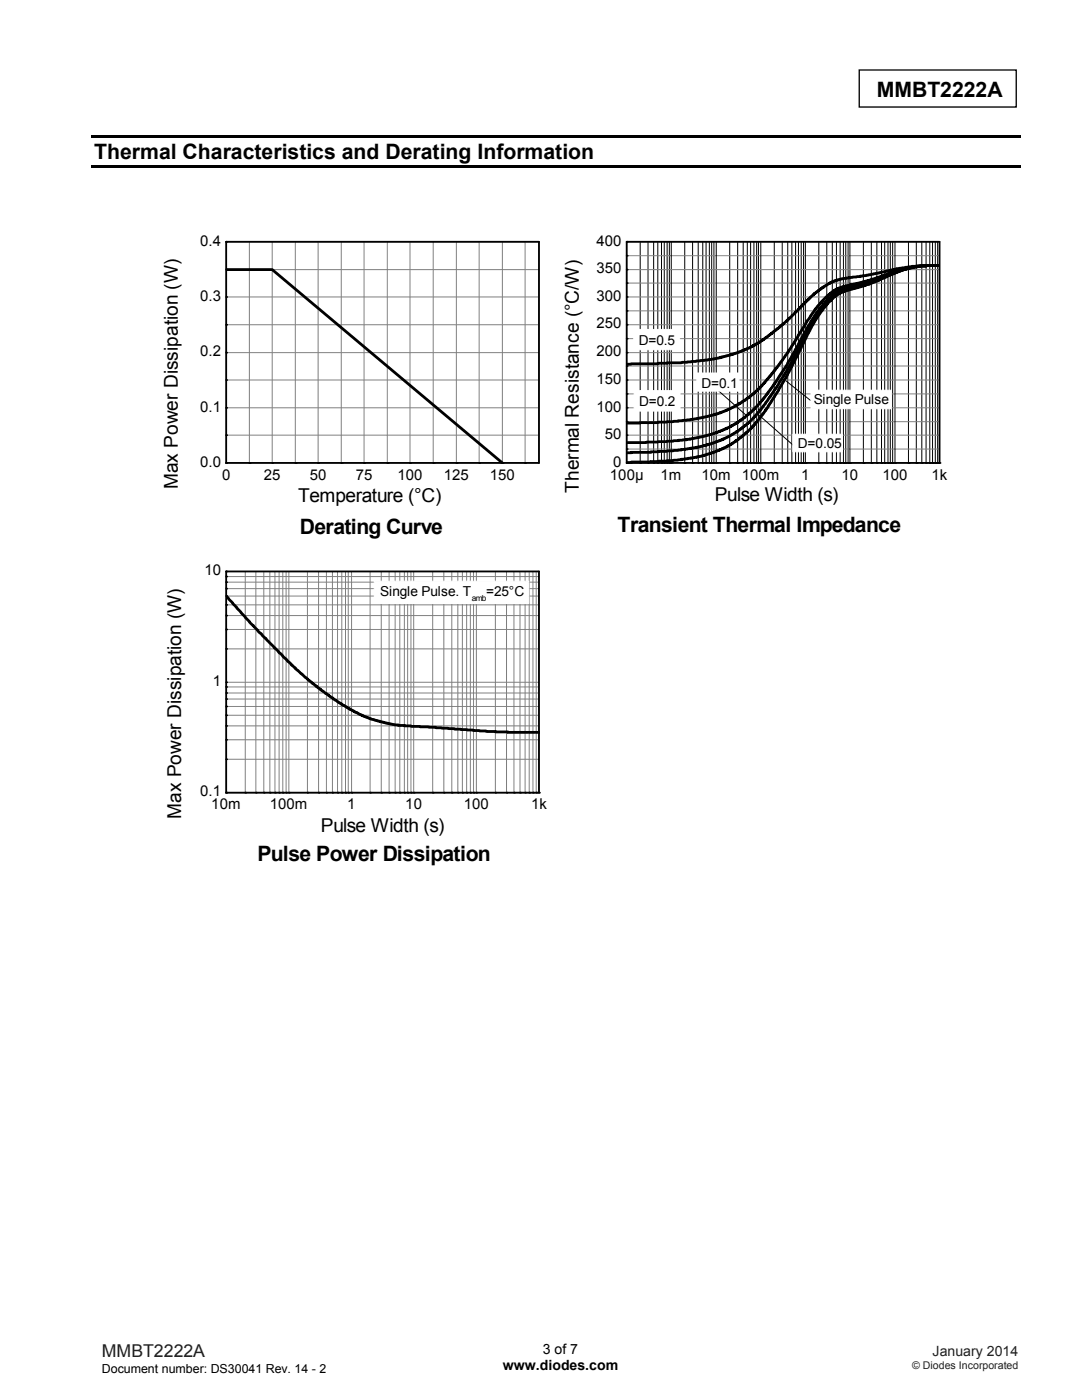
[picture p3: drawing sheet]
<svg xmlns="http://www.w3.org/2000/svg" width="216mm" height="279mm" viewBox="0 0 216 279" stroke-linecap="round" stroke-linejoin="round" font-family="sans-serif">
<path d="M171.4 14h31.4v7.4h-31.4z" fill="none" stroke="#000" stroke-width=".26"/>
<g fill="#000">
<path d="M18.3 27h185.4v.5h-185.4zM18.3 33.1h185.4v.5h-185.4z"/>
<circle cx="45.1" cy="59.3" r=".19"/>
<circle cx="45.1" cy="48.3" r=".19"/>
<circle cx="45.1" cy="53.8" r=".19"/>
<circle cx="125.1" cy="51" r=".19"/>
<circle cx="125.1" cy="48.3" r=".19"/>
<circle cx="125.1" cy="59.3" r=".19"/>
<circle cx="125.1" cy="53.8" r=".19"/>
<circle cx="125.1" cy="56.5" r=".19"/>
<circle cx="45.1" cy="75.8" r=".19"/>
<circle cx="45.1" cy="64.8" r=".19"/>
<circle cx="45.1" cy="70.4" r=".19"/>
<circle cx="125.1" cy="75.8" r=".19"/>
<circle cx="125.1" cy="70.4" r=".19"/>
<circle cx="125.1" cy="64.8" r=".19"/>
<circle cx="125.1" cy="78.6" r=".19"/>
<circle cx="125.1" cy="73" r=".19"/>
<circle cx="125.1" cy="67.6" r=".19"/>
<circle cx="125.1" cy="62" r=".19"/>
<circle cx="45.1" cy="92.4" r=".19"/>
<circle cx="45.1" cy="86.8" r=".19"/>
<circle cx="45.1" cy="81.4" r=".19"/>
<circle cx="49.8" cy="92.4" r=".19"/>
<circle cx="54.3" cy="92.4" r=".19"/>
<circle cx="58.9" cy="92.4" r=".19"/>
<circle cx="63.5" cy="92.4" r=".19"/>
<circle cx="68.1" cy="92.4" r=".19"/>
<circle cx="72.6" cy="92.4" r=".19"/>
<circle cx="77.3" cy="92.4" r=".19"/>
<circle cx="81.8" cy="92.4" r=".19"/>
<circle cx="86.4" cy="92.4" r=".19"/>
<circle cx="91.1" cy="92.4" r=".19"/>
<circle cx="95.6" cy="92.4" r=".19"/>
<circle cx="100.2" cy="92.4" r=".19"/>
<circle cx="104.8" cy="92.4" r=".19"/>
<circle cx="125.1" cy="89.6" r=".19"/>
<circle cx="125.1" cy="86.8" r=".19"/>
<circle cx="125.1" cy="92.4" r=".19"/>
<circle cx="125.1" cy="84.2" r=".19"/>
<circle cx="125.1" cy="81.4" r=".19"/>
<circle cx="127.7" cy="92.4" r=".19"/>
<circle cx="129.3" cy="92.4" r=".19"/>
<circle cx="130.4" cy="92.4" r=".19"/>
<circle cx="131.3" cy="92.4" r=".19"/>
<circle cx="132" cy="92.4" r=".19"/>
<circle cx="132.5" cy="92.4" r=".19"/>
<circle cx="133.1" cy="92.4" r=".19"/>
<circle cx="133.6" cy="92.4" r=".19"/>
<circle cx="133.9" cy="92.4" r=".19"/>
<circle cx="136.6" cy="92.4" r=".19"/>
<circle cx="138.2" cy="92.4" r=".19"/>
<circle cx="139.3" cy="92.4" r=".19"/>
<circle cx="140.2" cy="92.4" r=".19"/>
<circle cx="140.9" cy="92.4" r=".19"/>
<circle cx="141.5" cy="92.4" r=".19"/>
<circle cx="142" cy="92.4" r=".19"/>
<circle cx="142.5" cy="92.4" r=".19"/>
<circle cx="142.9" cy="92.4" r=".19"/>
<circle cx="145.6" cy="92.4" r=".19"/>
<circle cx="147.2" cy="92.4" r=".19"/>
<circle cx="148.3" cy="92.4" r=".19"/>
<circle cx="149.1" cy="92.4" r=".19"/>
<circle cx="149.8" cy="92.4" r=".19"/>
<circle cx="150.4" cy="92.4" r=".19"/>
<circle cx="151" cy="92.4" r=".19"/>
<circle cx="151.3" cy="92.4" r=".19"/>
<circle cx="151.8" cy="92.4" r=".19"/>
<circle cx="154.5" cy="92.4" r=".19"/>
<circle cx="156.1" cy="92.4" r=".19"/>
<circle cx="157.2" cy="92.4" r=".19"/>
<circle cx="158" cy="92.4" r=".19"/>
<circle cx="158.7" cy="92.4" r=".19"/>
<circle cx="159.3" cy="92.4" r=".19"/>
<circle cx="159.9" cy="92.4" r=".19"/>
<circle cx="160.3" cy="92.4" r=".19"/>
<circle cx="160.7" cy="92.4" r=".19"/>
<circle cx="163.4" cy="92.4" r=".19"/>
<circle cx="165" cy="92.4" r=".19"/>
<circle cx="166.1" cy="92.4" r=".19"/>
<circle cx="166.9" cy="92.4" r=".19"/>
<circle cx="167.6" cy="92.4" r=".19"/>
<circle cx="168.3" cy="92.4" r=".19"/>
<circle cx="168.8" cy="92.4" r=".19"/>
<circle cx="169.2" cy="92.4" r=".19"/>
<circle cx="169.6" cy="92.4" r=".19"/>
<circle cx="172.3" cy="92.4" r=".19"/>
<circle cx="173.9" cy="92.4" r=".19"/>
<circle cx="175" cy="92.4" r=".19"/>
<circle cx="175.9" cy="92.4" r=".19"/>
<circle cx="176.5" cy="92.4" r=".19"/>
<circle cx="177.2" cy="92.4" r=".19"/>
<circle cx="177.7" cy="92.4" r=".19"/>
<circle cx="178.1" cy="92.4" r=".19"/>
<circle cx="178.6" cy="92.4" r=".19"/>
<circle cx="181.3" cy="92.4" r=".19"/>
<circle cx="182.8" cy="92.4" r=".19"/>
<circle cx="183.9" cy="92.4" r=".19"/>
<circle cx="184.8" cy="92.4" r=".19"/>
<circle cx="185.5" cy="92.4" r=".19"/>
<circle cx="186.1" cy="92.4" r=".19"/>
<circle cx="186.6" cy="92.4" r=".19"/>
<circle cx="187.1" cy="92.4" r=".19"/>
<circle cx="187.5" cy="92.4" r=".19"/>
</g>
<g fill="none" stroke="#808080" stroke-width=".2">
<path d="M45.1 59.3h62.4M45.1 53.8h62.4M49.8 48.3v44.1M54.3 48.3v44.1M58.9 48.3v44.1M63.5 48.3v44.1M68.1 48.3v44.1M72.6 48.3v44.1M77.3 48.3v44.1M81.8 48.3v44.1M86.4 48.3v44.1M91.1 48.3v44.1"/>
<path d="M95.6 48.3v44.1M100.2 48.3v44.1M104.8 48.3v44.1M125.1 53.8h62.4M125.1 59.3h62.4M125.1 56.5h62.4M125.1 51h62.4M45.1 70.4h62.4M45.1 75.8h62.4M45.1 64.8h62.4M125.1 75.8h62.4M125.1 64.8h62.4"/>
<path d="M125.1 70.4h62.4M125.1 78.6h62.4M125.1 73h62.4M125.1 67.6h62.4M125.1 62h62.4M45.1 81.4h62.4M45.1 86.8h62.4M125.1 86.8h62.4M125.1 81.4h62.4M125.1 89.6h62.4M125.1 84.2h62.4M45.1 119h62.4"/>
<path d="M45.1 117.5h62.4M45.1 116.2h62.4M45.1 115.1h62.4M48.9 114v44.2M51.1 114v44.2M52.6 114v44.2M53.8 114v44.2M54.9 114v44.2M55.7 114v44.2M56.4 114v44.2M57.1 114v44.2M57.6 114v44.2"/>
<path d="M61.3 114v44.2M63.6 114v44.2M65.1 114v44.2M66.3 114v44.2M67.4 114v44.2M68.2 114v44.2M68.9 114v44.2M69.5 114v44.2M70.1 114v44.2M73.9 114v44.2M76.1 114v44.2M77.6 114v44.2"/>
<path d="M78.8 114v44.2M79.8 114v44.2M80.7 114v44.2M81.3 114v44.2M82 114v44.2M82.5 114v44.2M86.3 114v44.2M88.6 114v44.2M90.1 114v44.2M91.4 114v44.2M92.3 114v44.2M93.1 114v44.2"/>
<path d="M93.9 114v44.2M94.5 114v44.2M95.1 114v44.2M98.8 114v44.2M101.1 114v44.2M102.6 114v44.2M103.8 114v44.2M104.8 114v44.2M105.6 114v44.2M106.3 114v44.2M107 114v44.2M45.1 136.2h62.4"/>
<path d="M45.1 139.5h62.4M45.1 138.3h62.4M45.1 137.1h62.4M45.1 129.5h62.4M45.1 125.6h62.4M45.1 122.9h62.4M45.1 120.7h62.4M45.1 151.5h62.4M45.1 147.6h62.4M45.1 144.9h62.4M45.1 142.7h62.4M45.1 141h62.4"/>
</g>
<g fill="none" stroke="#000" stroke-width=".2">
<path d="M127.7 48.3v44.1M129.3 48.3v44.1M130.4 48.3v44.1M131.3 48.3v44.1M132 48.3v44.1M132.5 48.3v44.1M133.1 48.3v44.1M133.6 48.3v44.1M133.9 48.3v44.1M136.6 48.3v44.1M138.2 48.3v44.1M139.3 48.3v44.1"/>
<path d="M140.2 48.3v44.1M140.9 48.3v44.1M141.5 48.3v44.1M142 48.3v44.1M142.5 48.3v44.1M142.9 48.3v44.1M145.6 48.3v44.1M147.2 48.3v44.1M148.3 48.3v44.1M149.1 48.3v44.1M149.8 48.3v44.1M150.4 48.3v44.1"/>
<path d="M151 48.3v44.1M151.3 48.3v44.1M151.8 48.3v44.1M154.5 48.3v44.1M156.1 48.3v44.1M157.2 48.3v44.1M158 48.3v44.1M158.7 48.3v44.1M159.3 48.3v44.1M159.9 48.3v44.1M160.3 48.3v44.1M160.7 48.3v44.1"/>
<path d="M163.4 48.3v44.1M165 48.3v44.1M166.1 48.3v44.1M166.9 48.3v44.1M167.6 48.3v44.1M168.3 48.3v44.1M168.8 48.3v44.1M169.2 48.3v44.1M169.6 48.3v44.1M172.3 48.3v44.1M173.9 48.3v44.1M175 48.3v44.1"/>
<path d="M175.9 48.3v44.1M176.5 48.3v44.1M177.2 48.3v44.1M177.7 48.3v44.1M178.1 48.3v44.1M178.6 48.3v44.1M181.3 48.3v44.1M182.8 48.3v44.1M183.9 48.3v44.1M184.8 48.3v44.1M185.5 48.3v44.1M186.1 48.3v44.1"/>
<path d="M186.6 48.3v44.1M187.1 48.3v44.1M142.1 76.9l6.7 5.9M156.8 76l4.9 3.9M151.3 82.7l7 6.2"/>
</g>
<path d="M45.1 53.8h9.2l45.9 38.6M187.6 53l-4.5 .1-2.4 .2-7.9 1.7-5 .6-1.7 .6-1.8 1-.1 .2h-.2l-1.5 1.2-5.6 5.6-3.9 3.1-1.7 1.2-1.6 .9-3.2 1.3-4 1-5.4 .6-5.8 .2v.1l-6.2 .1M187.6 53l-4.1 .1-3.2 .5-6.1 2v.2l-1.5 .3v.1l-4.3 .9-1.3 .5-.9 .6-1.3 1.1-2.1 2.3-1.7 2.4-4 6.5-3.2 4.4-.4 .3-1.6 1.9-1.7 1.6-2.3 1.7-1.6 .9-1.3 .6-2.7 1-4.6 .9-6.4 .5-6.2 .1M187.6 53l-4.1 .1-2.6 .4-8.4 3.2-4.8 1.2-.8 .4-.7 .5-1.5 1.4-1.8 2.2-1.2 1.9-.1 .3-1.2 2-.1 .4-.3 .4-.3 .8-2.5 4.2-.1 .4-3.9 5.7-1.5 1.9-1.7 1.8-3.3 2.4-1.7 1-2.6 1-4.8 1.1-4.6 .4-7.9 .2M187.6 53l-3.8 .1-2.9 .5-3.2 1.1-4.1 1.8-5.6 1.5-.8 .3-1 .8-1.7 1.7-1.9 2.7-2.2 3.8-.5 1.3-2.7 4.9-.1 .4-3.4 5.3-2.8 3.7-1.7 1.6-2 1.6-3.1 1.7-2.6 .9-2.1 .5v.1l-3.4 .4v.1l-3 .3-7.9 .3M187.6 53l-3.8 .1-2.9 .5v.1l-2.1 .7-5.2 2.3-5.5 1.6-.8 .3-1.1 .9-1.3 1.3-2.3 3.3-5.5 10.8-3.9 6.4-2.4 3.2-.7 .7-.1 .2-1.8 1.6-2 1.5-1.9 1-2 .9-2.2 .6-1.2 .2v.1l-5.9 .7-7.9 .3M45.1 118.9l4.7 5.2 3.3 3.4 1.7 1.8 3.4 3.4 3.4 3.1 5.8 4.3 2.4 1.4 2.5 1.3 3.6 1.2 2.9 .7h.7v.1l7.4 .3 10.2 .9 4.2 .2h6.4" fill="none" stroke="#000" stroke-width=".56"/>
<path d="M45.1 48.3h62.4v44.1h-62.4zM125.1 48.3h62.4v44.1h-62.4z" fill="none" stroke="#000" stroke-width=".37"/>
<path d="M126.4 65.7h9.2v4.1h-9.2z" fill-rule="evenodd" fill="#fff" stroke="#fff" stroke-width=".2"/>
<path d="M127.5 66.3h7.2v3.1h-7.2z" fill="#fff"/>
<path d="M126.5 78h9.2v4h-9.2z" fill-rule="evenodd" fill="#fff" stroke="#fff" stroke-width=".2"/>
<path d="M127.6 78.5h7.2v3.1h-7.2z" fill="#fff"/>
<path d="M139 74.4h8.5v3.7h-8.5z" fill-rule="evenodd" fill="#fff" stroke="#fff" stroke-width=".2"/>
<path d="M140 75h7.2v3h-7.2z" fill="#fff"/>
<path d="M161.8 77.9h16v3.7h-16z" fill-rule="evenodd" fill="#fff" stroke="#fff" stroke-width=".2"/>
<path d="M162.4 78.1h15v3.1h-15z" fill="#fff"/>
<path d="M158.2 86.7h9.9v3.5h-9.9z" fill-rule="evenodd" fill="#fff" stroke="#fff" stroke-width=".2"/>
<path d="M159.2 87h8.7v3h-8.7z" fill="#fff"/>
<g fill="#000">
<circle cx="45.1" cy="119" r=".19"/>
<circle cx="45.1" cy="116.2" r=".19"/>
<circle cx="45.1" cy="115.1" r=".19"/>
<circle cx="45.1" cy="114" r=".19"/>
<circle cx="45.1" cy="117.5" r=".19"/>
<circle cx="45.1" cy="137.1" r=".19"/>
<circle cx="45.1" cy="139.5" r=".19"/>
<circle cx="45.1" cy="138.3" r=".19"/>
<circle cx="45.1" cy="129.5" r=".19"/>
<circle cx="45.1" cy="125.6" r=".19"/>
<circle cx="45.1" cy="122.9" r=".19"/>
<circle cx="45.1" cy="120.7" r=".19"/>
<circle cx="45.1" cy="136.2" r=".19"/>
<circle cx="45.1" cy="147.6" r=".19"/>
<circle cx="45.1" cy="144.9" r=".19"/>
<circle cx="45.1" cy="151.5" r=".19"/>
<circle cx="45.1" cy="142.7" r=".19"/>
<circle cx="45.1" cy="141" r=".19"/>
<circle cx="45.1" cy="158.2" r=".19"/>
<circle cx="48.9" cy="158.2" r=".19"/>
<circle cx="51.1" cy="158.2" r=".19"/>
<circle cx="52.6" cy="158.2" r=".19"/>
<circle cx="53.8" cy="158.2" r=".19"/>
<circle cx="54.9" cy="158.2" r=".19"/>
<circle cx="55.7" cy="158.2" r=".19"/>
<circle cx="56.4" cy="158.2" r=".19"/>
<circle cx="57.1" cy="158.2" r=".19"/>
<circle cx="57.6" cy="158.2" r=".19"/>
<circle cx="61.3" cy="158.2" r=".19"/>
<circle cx="63.6" cy="158.2" r=".19"/>
<circle cx="65.1" cy="158.2" r=".19"/>
<circle cx="66.3" cy="158.2" r=".19"/>
<circle cx="67.4" cy="158.2" r=".19"/>
<circle cx="68.2" cy="158.2" r=".19"/>
<circle cx="68.9" cy="158.2" r=".19"/>
<circle cx="69.5" cy="158.2" r=".19"/>
<circle cx="70.1" cy="158.2" r=".19"/>
<circle cx="73.9" cy="158.2" r=".19"/>
<circle cx="76.1" cy="158.2" r=".19"/>
<circle cx="77.6" cy="158.2" r=".19"/>
<circle cx="78.8" cy="158.2" r=".19"/>
<circle cx="79.8" cy="158.2" r=".19"/>
<circle cx="80.7" cy="158.2" r=".19"/>
<circle cx="81.3" cy="158.2" r=".19"/>
<circle cx="82" cy="158.2" r=".19"/>
<circle cx="82.6" cy="158.2" r=".19"/>
<circle cx="86.3" cy="158.2" r=".19"/>
<circle cx="88.6" cy="158.2" r=".19"/>
<circle cx="90.1" cy="158.2" r=".19"/>
<circle cx="91.4" cy="158.2" r=".19"/>
<circle cx="92.3" cy="158.2" r=".19"/>
<circle cx="93.1" cy="158.2" r=".19"/>
<circle cx="93.9" cy="158.2" r=".19"/>
<circle cx="94.5" cy="158.2" r=".19"/>
<circle cx="95.1" cy="158.2" r=".19"/>
<circle cx="98.8" cy="158.2" r=".19"/>
<circle cx="101.1" cy="158.2" r=".19"/>
<circle cx="102.6" cy="158.2" r=".19"/>
<circle cx="103.8" cy="158.2" r=".19"/>
<circle cx="104.8" cy="158.2" r=".19"/>
<circle cx="105.6" cy="158.2" r=".19"/>
<circle cx="106.3" cy="158.2" r=".19"/>
<circle cx="107" cy="158.2" r=".19"/>
<circle cx="107.5" cy="158.2" r=".19"/>
</g>
<path d="M45.1 114h62.4v44.2h-62.4z" fill="none" stroke="#000" stroke-width=".37"/>
<path d="M74.7 116h30.8v4.4h-30.8z" fill-rule="evenodd" fill="#fff" stroke="#fff" stroke-width=".2"/>
<g fill="#fff">
<path d="M75.9 116.4h18.2v3.1h-18.2z"/>
<path d="M94.1 118.5h2.9v1.8h-2.9z"/>
<path d="M97 116.4h7.6v3.1h-7.6z"/>
</g>
<g font-size="4.2">
<text x="174.9" y="19.3">MMBT2222A</text>
<text x="18.8" y="31.8">Thermal Characteristics and Derating Information</text>
<text x="59.9" y="106.6">Derating Curve</text>
<text x="123.2" y="106.1">Transient Thermal Impedance</text>
<text x="51.4" y="171.8">Pulse Power Dissipation</text>
</g>
<g font-size="3.8">
<text x="35.5" y="97.6" transform="rotate(-90 35.5 97.6)">Max Power Dissipation (W)</text>
<text x="59.5" y="100.2">Temperature (°C)</text>
<text x="115.5" y="98.3" transform="rotate(-90 115.5 98.3)">Thermal Resistance (°C/W)</text>
<text x="142.6" y="99.9">Pulse Width (s)</text>
<text x="36.2" y="163.4" transform="rotate(-90 36.2 163.4)">Max Power Dissipation (W)</text>
<text x="64" y="166">Pulse Width (s)</text>
</g>
<text font-size="3.5" fill="#231f20" x="20.3" y="270.9">MMBT2222A</text>
<g font-size="3">
<text x="39.9" y="49">0.4</text>
<text x="119" y="49">400</text>
<text x="119" y="54.5">350</text>
<text x="39.9" y="60">0.3</text>
<text x="119" y="65.6">250</text>
<text x="119" y="60">300</text>
<text x="39.9" y="71.1">0.2</text>
<text x="119" y="71.1">200</text>
<text x="119" y="76.6">150</text>
<text x="39.9" y="82.1">0.1</text>
<text x="119" y="82.1">100</text>
<text x="120.7" y="87.6">50</text>
<text x="39.9" y="93.1">0.0</text>
<text x="44.3" y="95.7">0</text>
<text x="52.6" y="95.7">25</text>
<text x="61.8" y="95.7">50</text>
<text x="71" y="95.7">75</text>
<text x="79.3" y="95.7">100</text>
<text x="88.6" y="95.7">125</text>
<text x="97.7" y="95.7">150</text>
<text x="121.7" y="95.7">100µ</text>
<text x="122.4" y="93.1">0</text>
<text x="131.8" y="95.7">1m</text>
<text x="140" y="95.7">10m</text>
<text x="148" y="95.7">100m</text>
<text x="159.9" y="95.7">1</text>
<text x="167.9" y="95.7">10</text>
<text x="176.1" y="95.7">100</text>
<text x="185.9" y="95.7">1k</text>
<text x="40.8" y="114.8">10</text>
<text x="42.5" y="136.9">1</text>
<text x="39.9" y="158.9">0.1</text>
<text x="42.2" y="161.5">10m</text>
<text x="53.8" y="161.5">100m</text>
<text x="69.3" y="161.5">1</text>
<text x="80.9" y="161.5">10</text>
<text x="92.5" y="161.5">100</text>
<text x="106" y="161.5">1k</text>
</g>
<g font-size="2.8">
<text x="100.3" y="273.5">www.diodes.com</text>
<text x="108.3" y="270.2">3 of 7</text>
</g>
<text font-size="2.8" fill="#231f20" x="186.1" y="270.6">January 2014</text>
<g font-size="2.7">
<text x="127.5" y="68.8">D=0.5</text>
<text x="140" y="77.4">D=0.1</text>
<text x="127.6" y="81">D=0.2</text>
<text x="162.4" y="80.6">Single Pulse</text>
<text x="159.2" y="89.4">D=0.05</text>
<text x="75.9" y="118.9">Single Pulse. T</text>
<text x="97" y="118.9">=25°C</text>
</g>
<text font-size="2.5" x="20.3" y="274">Document number: DS30041 Rev. 14 - 2</text>
<text font-size="2.1" fill="#231f20" x="182" y="273.2">© Diodes Incorporated</text>
<text font-size="1.7" x="94.1" y="120">amb</text>
</svg>
